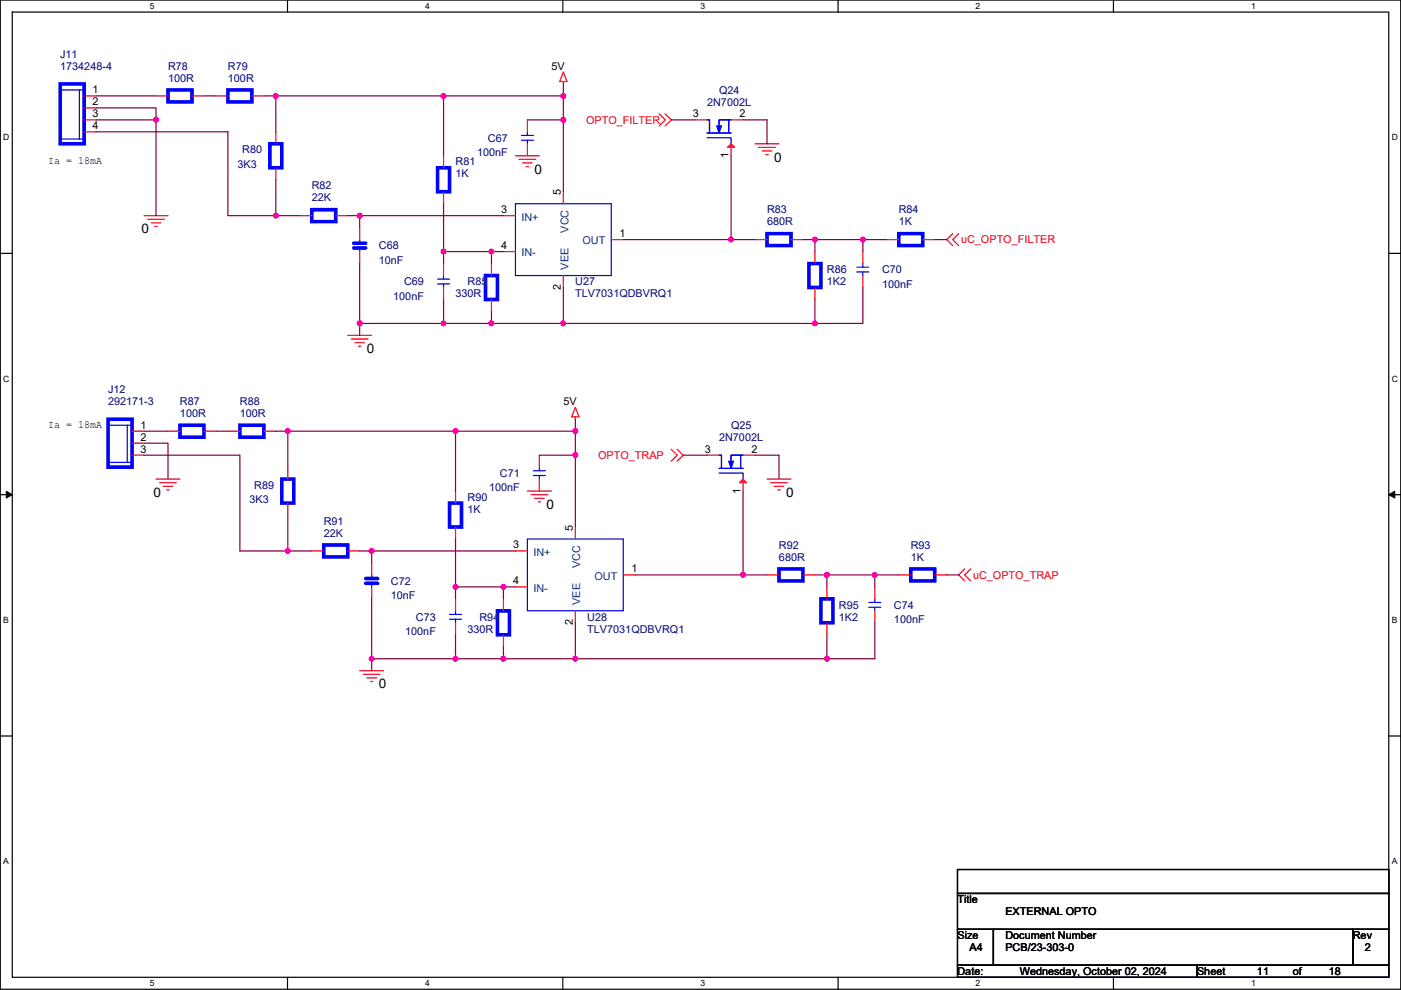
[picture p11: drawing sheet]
<svg xmlns="http://www.w3.org/2000/svg" width="297mm" height="210mm" viewBox="0 0 297 210" stroke-linecap="round" stroke-linejoin="round" font-family="sans-serif">
<path d="M.1 0h296.9v209.8h-296.9zM2.6 2.6h291.8v204.7h-291.8z" fill="none" stroke="#000" stroke-width=".25"/>
<g fill="#fff">
<path d="M31.8 .3h1v2h-1z"/>
<path d="M31.8 207.5h1v2.1h-1z"/>
</g>
<path d="M61 0v2.6M61 207.3v2.5" fill="none" stroke="#000" stroke-width=".25"/>
<g fill="#fff">
<path d="M90.1 .3h1v2h-1z"/>
<path d="M90.1 207.5h1v2.1h-1z"/>
</g>
<path d="M119.3 0v2.6M119.3 207.3v2.5" fill="none" stroke="#000" stroke-width=".25"/>
<g fill="#fff">
<path d="M148.5 .3h1v2h-1z"/>
<path d="M148.5 207.5h1v2.1h-1z"/>
</g>
<path d="M177.7 0v2.6M177.7 207.3v2.5" fill="none" stroke="#000" stroke-width=".25"/>
<g fill="#fff">
<path d="M206.9 .3h1v2h-1z"/>
<path d="M206.9 207.5h1v2.1h-1z"/>
</g>
<path d="M236.1 0v2.6M236.1 207.3v2.5" fill="none" stroke="#000" stroke-width=".25"/>
<g fill="#fff">
<path d="M265.2 .3h1v2h-1z"/>
<path d="M265.2 207.5h1v2.1h-1z"/>
<path d="M.7 28.2h1.3v2h-1.3z"/>
<path d="M295.1 28.2h1.3v2h-1.3z"/>
<path d="M.7 79.3h1.3v2.1h-1.3z"/>
<path d="M295.1 79.3h1.3v2.1h-1.3z"/>
</g>
<path d="M.1 53.7h2.5M294.4 53.7h2.6" fill="none" stroke="#000" stroke-width=".25"/>
<g fill="#fff">
<path d="M.7 130.5h1.2v2h-1.2z"/>
<path d="M295.1 130.5h1.2v2h-1.2z"/>
</g>
<path d="M.1 104.9h2.5M294.4 104.9h2.6" fill="none" stroke="#000" stroke-width=".25"/>
<path d="M1.3 104.2l1.3 .7-1.3 .7zM294.4 104.9l1.3-.7v1.4z" fill="#000" stroke="#000" stroke-width=".21"/>
<g fill="#fff">
<path d="M.7 181.7h1.2v2h-1.2z"/>
<path d="M295.1 181.7h1.2v2h-1.2z"/>
</g>
<path d="M.1 156.1h2.5M294.4 156.1h2.6M203 184.4h91.4v5.1h-91.4zM203 189.5h91.4v7.6h-91.4zM203 197.1h7.6v7.6h-7.6zM210.6 197.1h76.2v7.6h-76.2zM286.8 197.1h7.6v7.6h-7.6zM203 204.7h50.8v2.6h-50.8zM253.8 204.7h40.6v2.6h-40.6z" fill="none" stroke="#000" stroke-width=".25"/>
<g fill="none" stroke="#f00" stroke-width=".25">
<path d="M119.4 15.3l.8 2h-1.5zM119.4 17.3v.5M17.8 20.3h2.6M17.8 22.9h2.6M17.8 25.4h2.6M17.8 28h2.6M33.1 20.3h2.5M40.7 20.3h2.5M45.8 20.3h2.5M53.4 20.3h2.5M58.5 35.6v2.5M58.5 28v2.5"/>
<path d="M94 33v2.6M109.3 33h5.1M110 33.8h3.6M110.8 34.6h2M111.6 35.3h.5M111.8 25.4v2.6M111.8 30.5v2.5M139.8 24.2l1.2 1.2-1.2 1.3M141 24.2l1.3 1.2-1.3 1.3M147.4 25.4h2.5M155 30.5v2.5M155 25.4h2.5"/>
<path d="M160.1 30.5h5.1M160.8 31.3h3.6M161.6 32h2M162.4 32.8h.5M30.5 45.7h5.1M31.3 46.5h3.6M32.1 47.3h2M32.8 48h.5M63.6 45.7h2.5M71.2 45.7h2.5M76.3 53.4v2.5M76.3 48.3v2.5"/>
<path d="M94 40.7v2.5M94 55.9v2.5M104.2 55.9v2.5M106.7 45.7h2.6M106.7 53.4h2.6M119.4 58.4v2.6M119.4 40.7v2.5M129.6 50.8h2.5M160.1 50.8h2.5M167.7 50.8h2.5M172.8 53.4v2.5M182.9 53.4v2.5"/>
<path d="M182.9 58.4v2.6M188 50.8h2.6M195.6 50.8h2.6M202 49.6l-1.3 1.2 1.3 1.3M203.3 49.6l-1.3 1.2 1.3 1.3M73.7 71.1h5.1M74.5 71.9h3.5M75.2 72.7h2.1M76 73.4h.5M94 61v2.5M104.2 63.5v2.6M172.8 61v2.5"/>
<path d="M28 91.5h2.5M28 94h2.5M28 96.5h2.5M35.6 91.5h2.6M43.2 91.5h2.6M48.3 91.5h2.6M55.9 91.5h2.6M61 99.1v2.5M114.4 96.5v2.6M122 86.4l.7 2h-1.5zM122 88.4v.5M142.3 95.3l1.3 1.2-1.3 1.3"/>
<path d="M143.6 95.3l1.2 1.2-1.2 1.3M149.9 96.5h2.6M157.5 96.5h2.6M33.1 101.6h5.1M33.8 102.4h3.6M34.6 103.1h2M35.4 103.9h.5M61 106.7v2.5M66.1 116.9h2.5M73.7 116.9h2.6M78.8 119.4v2.5M96.6 111.8v2.5"/>
<path d="M96.6 104.2v2.5M109.3 116.9h2.5M111.8 104.2h5.1M112.6 104.9h3.5M113.3 105.7h2.1M114.1 106.4h.5M114.4 101.6v2.6M122 111.8v2.5M157.5 101.6v2.6M162.6 101.6h5.1M163.4 102.4h3.5M164.1 103.1h2.1"/>
<path d="M164.9 103.9h.5M78.8 124.5v2.5M96.6 127v2.6M96.6 132.1v2.5M106.7 134.6v2.6M106.7 127v2.6M109.3 124.5h2.5M122 129.6v2.5M132.1 121.9h2.6M162.6 121.9h2.6M170.2 121.9h2.6M175.3 124.5v2.5"/>
<path d="M175.3 132.1v2.5M185.5 124.5v2.5M185.5 129.6v2.5M190.6 121.9h2.5M198.2 121.9h2.5M204.5 120.7l-1.2 1.2 1.2 1.3M205.8 120.7l-1.3 1.2 1.3 1.3M76.3 142.3h5M77 143h3.6M77.8 143.8h2M78.5 144.5h.6"/>
</g>
<g fill="none" stroke="#00f" stroke-width=".76">
<path d="M12.8 17.8h5v12.7h-5zM35.6 19.1h5.1v2.5h-5.1zM48.3 19.1h5.1v2.5h-5.1zM57.2 30.5h2.6v5.1h-2.6zM92.8 35.6h2.5v5.1h-2.5zM66.1 44.5h5.1v2.5h-5.1zM75 52.6h2.5M75 51.6h2.5M102.9 58.4h2.6v5.1h-2.6zM162.6 49.6h5.1v2.5h-5.1zM171.5 55.9h2.5v5.1h-2.5zM190.6 49.6h5v2.5h-5z"/>
<path d="M22.9 88.9h5.1v10.2h-5.1zM38.2 90.2h5v2.5h-5zM50.9 90.2h5v2.5h-5zM59.8 101.6h2.5v5.1h-2.5zM68.6 115.6h5.1v2.5h-5.1zM95.3 106.7h2.6v5.1h-2.6zM77.5 123.7h2.6M77.5 122.7h2.6M105.5 129.6h2.5v5h-2.5zM165.2 120.7h5v2.5h-5zM174 127h2.6v5.1h-2.6zM193.1 120.7h5.1v2.5h-5.1z"/>
</g>
<g fill="none" stroke="#00f" stroke-width=".25">
<path d="M12.8 19.1h5M16.8 19.1v10.4M12.8 29.5h5M110.6 28.7h2.5M110.6 29.7h2.5M111.8 29.7v.8M111.8 28v.7M149.9 28.2h5.1M149.9 29.2h5.1v1.3M150.4 28v-2.6h-.5h.5v2.8M152.5 26.4v-1h2.5h-2.5v1.5M154.5 25.7v2.3"/>
<path d="M154.5 25.4v2.8M76.3 50.8v.8M76.3 52.6v.8M92.8 59.2h2.5M94 58.4v.8M109.3 43.2h20.3v15.2h-20.3zM181.7 56.7h2.5M181.7 57.7h2.5M182.9 57.7v.7M182.9 55.9v.8M92.8 60.2h2.5M94 60.2v.8"/>
<path d="M22.9 90.2h5.1M22.9 98.1h5.1M27 90.2v7.9M113.1 99.8h2.5M114.4 99.1v.7M152.5 99.3h5M153 99.1v-2.6h-.5h.5v2.8M155 97.6v-1.1h2.5h-2.5v1.6M157 96.8v2.3M157 96.5v2.8M111.8 114.3h20.3v15.3h-20.3zM113.1 100.9h2.5"/>
<path d="M114.4 100.9v.7M152.5 100.4h5v1.2M78.8 121.9v.8M78.8 123.7v.8M95.3 130.3h2.6M95.3 131.3h2.6M96.6 131.3v.8M96.6 129.6v.7M184.2 127.8h2.6M184.2 128.8h2.6M185.5 128.8v.8M185.5 127v.8"/>
</g>
<g fill="#00f" stroke="#00f" stroke-width=".25">
<path d="M152 26.7h1l-.5 1.5z" fill-rule="evenodd"/>
<path d="M154.5 97.8h1l-.5 1.5z" fill-rule="evenodd"/>
</g>
<g fill="#f00" stroke="#f00" stroke-width=".25">
<path d="M154.2 31.3l.8-.8 .8 .8z"/>
<path d="M156.8 102.4l.7-.8 .8 .8z"/>
</g>
<g fill="none" stroke="#800040" stroke-width=".25">
<path d="M119.4 17.8v2.5M20.4 25.4h12.7v20.3M20.4 20.3h12.7M20.4 22.9h12.7v2.5M20.4 28h27.9v17.7h15.3M43.2 20.3h2.6M55.9 20.3h2.6M58.5 20.3v7.7M58.5 38.1v7.6M58.5 20.3h35.5M94 20.3h25.4M94 20.3v12.7"/>
<path d="M119.4 20.3v5.1h-7.6M119.4 25.4v15.3M142.3 25.4h5.1M155 33v17.8M157.5 25.4h5.1v5.1M73.7 45.7h2.6M76.3 45.7v2.6M76.3 55.9v12.7M76.3 45.7h30.4M94 43.2v10.2M94 53.4v2.5M94 53.4h12.7"/>
<path d="M104.2 53.4v2.5M132.1 50.8h22.9M155 50.8h5.1M170.2 50.8h2.6M172.8 50.8v2.6M172.8 50.8h10.1M188 50.8h-5.1v2.6M198.2 50.8h2.5M76.3 68.6h17.7M76.3 68.6v2.5M94 63.5v5.1M94 68.6h25.4"/>
<path d="M104.2 66.1v2.5M119.4 68.6h53.4M119.4 61v7.6M172.8 63.5v5.1M182.9 61v7.6h-10.1M30.5 94h5.1v7.6M30.5 96.5h20.4v20.4h10.1M30.5 91.5h5.1M45.8 91.5h2.5M58.5 91.5h38.1M61 91.5v7.6M96.6 91.5h25.4"/>
<path d="M96.6 91.5v12.7M122 88.9v2.6M122 91.5v5h-7.6M122 96.5v15.3M144.8 96.5h5.1M160.1 96.5h5.1v5.1M61 109.2v7.7M61 116.9h5.1M76.3 116.9h2.5M78.8 116.9h30.5M78.8 116.9v2.5M96.6 114.3v10.2"/>
<path d="M157.5 104.2v17.7M78.8 139.7h17.8M78.8 139.7v2.6M78.8 127v12.7M96.6 134.6v5.1M96.6 139.7h10.1M106.7 124.5v2.5M106.7 137.2v2.5M106.7 139.7h15.3M109.3 124.5h-12.7v2.5M122 132.1v7.6M122 139.7h53.3"/>
<path d="M134.7 121.9h22.8M157.5 121.9h5.1M172.8 121.9h2.5M175.3 121.9h10.2M175.3 121.9v2.6M175.3 134.6v5.1M185.5 132.1v7.6h-10.2M190.6 121.9h-5.1v2.6M200.7 121.9h2.6"/>
</g>
<g fill="#f0f" stroke="#f0f" stroke-width=".25">
<circle cx="58.5" cy="20.3" r=".5"/>
<circle cx="94" cy="20.3" r=".5"/>
<circle cx="119.4" cy="20.3" r=".5"/>
<circle cx="119.4" cy="25.4" r=".5"/>
<circle cx="58.5" cy="45.7" r=".5"/>
<circle cx="76.2" cy="45.7" r=".5"/>
<circle cx="155" cy="50.8" r=".5"/>
<circle cx="172.8" cy="50.8" r=".5"/>
<circle cx="94" cy="53.3" r=".5"/>
<circle cx="104.2" cy="53.3" r=".5"/>
<circle cx="76.2" cy="68.6" r=".5"/>
<circle cx="94" cy="68.6" r=".5"/>
<circle cx="104.2" cy="68.6" r=".5"/>
<circle cx="122" cy="91.4" r=".5"/>
<circle cx="122" cy="96.5" r=".5"/>
<circle cx="96.6" cy="124.5" r=".5"/>
<circle cx="78.8" cy="116.8" r=".5"/>
<circle cx="157.5" cy="121.9" r=".5"/>
<circle cx="106.7" cy="124.5" r=".5"/>
<circle cx="78.8" cy="139.7" r=".5"/>
<circle cx="96.6" cy="139.7" r=".5"/>
<circle cx="106.7" cy="139.7" r=".5"/>
<circle cx="119.4" cy="68.6" r=".5"/>
<circle cx="172.8" cy="68.6" r=".5"/>
<circle cx="182.9" cy="50.8" r=".5"/>
<circle cx="175.3" cy="121.9" r=".5"/>
<circle cx="185.5" cy="121.9" r=".5"/>
<circle cx="122" cy="139.7" r=".5"/>
<circle cx="175.3" cy="139.7" r=".5"/>
<circle cx="61" cy="91.4" r=".5"/>
<circle cx="96.6" cy="91.4" r=".5"/>
<circle cx="61" cy="116.8" r=".5"/>
<circle cx="33.1" cy="25.4" r=".5"/>
</g>
<g font-size="2.8">
<text x="164.1" y="34.3">0</text>
<text x="113.3" y="36.8">0</text>
<text x="30" y="49.5">0</text>
<text x="77.8" y="74.9">0</text>
<text x="32.6" y="105.4">0</text>
<text x="115.9" y="107.9">0</text>
<text x="166.7" y="105.4">0</text>
<text x="80.3" y="146">0</text>
</g>
<g font-size="2.3" fill="#000080">
<text x="12.8" y="12.2">J11</text>
<text x="12.8" y="14.8">1734248-4</text>
<text x="35.6" y="14.8">R78</text>
<text x="35.6" y="17.3">100R</text>
<text x="48.3" y="14.8">R79</text>
<text x="48.3" y="17.3">100R</text>
<text x="149.9" y="22.4">2N7002L</text>
<text x="152.5" y="19.9">Q24</text>
<text x="50.4" y="35.6">3K3</text>
<text x="51.4" y="32.6">R80</text>
<text x="96.6" y="35.1">R81</text>
<text x="101.2" y="33.1">100nF</text>
<text x="103.4" y="30">C67</text>
<text x="66.1" y="40.2">R82</text>
<text x="96.6" y="37.6">1K</text>
<text x="66.1" y="42.7">22K</text>
<text x="162.6" y="45.3">R83</text>
<text x="162.6" y="47.8">680R</text>
<text x="190.6" y="45.3">R84</text>
<text x="190.6" y="47.8">1K</text>
<text x="80.3" y="52.9">C68</text>
<text x="80.3" y="55.9">10nF</text>
<text x="175.3" y="58">R86</text>
<text x="187" y="58">C70</text>
<text x="83.4" y="63.5">100nF</text>
<text x="85.7" y="60.5">C69</text>
<text x="96.6" y="63">330R</text>
<text x="99.1" y="60.5">R85</text>
<text x="122" y="60.5">U27</text>
<text x="122" y="63">TLV7031QDBVRQ1</text>
<text x="175.3" y="60.5">1K2</text>
<text x="187" y="61">100nF</text>
<text x="22.9" y="83.4">J12</text>
<text x="22.9" y="85.9">292171-3</text>
<text x="38.2" y="85.9">R87</text>
<text x="38.2" y="88.4">100R</text>
<text x="50.9" y="85.9">R88</text>
<text x="50.9" y="88.4">100R</text>
<text x="152.5" y="93.5">2N7002L</text>
<text x="155" y="91">Q25</text>
<text x="106" y="101.1">C71</text>
<text x="52.9" y="106.7">3K3</text>
<text x="53.9" y="103.7">R89</text>
<text x="99.1" y="106.2">R90</text>
<text x="103.7" y="104.2">100nF</text>
<text x="68.6" y="111.3">R91</text>
<text x="68.6" y="113.8">22K</text>
<text x="99.1" y="108.8">1K</text>
<text x="165.2" y="116.4">R92</text>
<text x="165.2" y="118.9">680R</text>
<text x="193.1" y="116.4">R93</text>
<text x="193.1" y="118.9">1K</text>
<text x="82.9" y="124">C72</text>
<text x="82.9" y="127">10nF</text>
<text x="88.2" y="131.6">C73</text>
<text x="101.7" y="131.6">R94</text>
<text x="124.5" y="131.6">U28</text>
<text x="177.9" y="129.1">R95</text>
<text x="177.9" y="131.6">1K2</text>
<text x="189.5" y="129.1">C74</text>
<text x="85.9" y="134.7">100nF</text>
<text x="99.1" y="134.2">330R</text>
<text x="124.5" y="134.2">TLV7031QDBVRQ1</text>
<text x="189.5" y="132.1">100nF</text>
</g>
<g font-size="2.3">
<text x="116.9" y="14.8">5V</text>
<text x="19.6" y="19.8">1</text>
<text x="19.6" y="22.4">2</text>
<text x="19.6" y="24.9">3</text>
<text x="19.6" y="27.4">4</text>
<text x="146.9" y="24.9">3</text>
<text x="156.8" y="24.9">2</text>
<text x="10.2" y="34.9">Ia = 18mA</text>
<text x="154.5" y="33.6" transform="rotate(-90 154.5 33.6)">1</text>
<text x="118.9" y="41.4" transform="rotate(-90 118.9 41.4)">5</text>
<text x="106.2" y="45.2">3</text>
<text x="106.2" y="52.8">4</text>
<text x="131.4" y="50.3">1</text>
<text x="118.9" y="61.5" transform="rotate(-90 118.9 61.5)">2</text>
<text x="119.4" y="85.9">5V</text>
<text x="10.2" y="90.7">Ia = 18mA</text>
<text x="29.8" y="90.9">1</text>
<text x="29.8" y="93.5">2</text>
<text x="29.8" y="96">3</text>
<text x="149.4" y="96">3</text>
<text x="159.3" y="96">2</text>
<text x="157" y="104.7" transform="rotate(-90 157 104.7)">1</text>
<text x="121.5" y="112.5" transform="rotate(-90 121.5 112.5)">5</text>
<text x="108.8" y="116.3">3</text>
<text x="108.8" y="124">4</text>
<text x="133.9" y="121.4">1</text>
<text x="121.5" y="132.6" transform="rotate(-90 121.5 132.6)">2</text>
<text x="203" y="191.6">Title</text>
<text x="213.2" y="194.1">EXTERNAL OPTO</text>
<text x="203" y="199.2">Size</text>
<text x="205.5" y="201.7">A4</text>
<text x="213.2" y="199.2">Document Number</text>
<text x="213.2" y="201.7">PCB/23-303-0</text>
<text x="286.8" y="199.2">Rev</text>
<text x="289.4" y="201.7">2</text>
<text x="203" y="206.8">Date:</text>
<text x="216.2" y="206.8">Wednesday, October 02, 2024</text>
<text x="253.8" y="206.8">Sheet</text>
<text x="266.5" y="206.8">11</text>
<text x="274.1" y="206.8">of</text>
<text x="281.7" y="206.8">18</text>
</g>
<g font-size="2.3" fill="#f00">
<text x="124.3" y="26.2">OPTO_FILTER</text>
<text x="203.8" y="51.6">uC_OPTO_FILTER</text>
<text x="126.8" y="97.3">OPTO_TRAP</text>
<text x="206.3" y="122.7">uC_OPTO_TRAP</text>
</g>
<g font-size="2.3" fill="#004080">
<text x="110.6" y="46.8">IN+</text>
<text x="120.5" y="49.4" transform="rotate(-90 120.5 49.4)">VCC</text>
<text x="123.5" y="51.9">OUT</text>
<text x="110.6" y="54.4">IN-</text>
<text x="120.5" y="57.2" transform="rotate(-90 120.5 57.2)">VEE</text>
<text x="113.1" y="117.9">IN+</text>
<text x="113.1" y="125.5">IN-</text>
<text x="123" y="120.5" transform="rotate(-90 123 120.5)">VCC</text>
<text x="126" y="123">OUT</text>
<text x="123" y="128.3" transform="rotate(-90 123 128.3)">VEE</text>
</g>
<g font-size="1.8">
<text x="31.8" y="1.9">5</text>
<text x="90.1" y="1.9">4</text>
<text x="148.5" y="1.9">3</text>
<text x="206.9" y="1.9">2</text>
<text x="265.2" y="1.9">1</text>
<text x=".7" y="29.8">D</text>
<text x="295.1" y="29.8">D</text>
<text x=".7" y="81">C</text>
<text x="295.1" y="81">C</text>
<text x=".7" y="132.1">B</text>
<text x="295.1" y="132.1">B</text>
<text x=".7" y="183.3">A</text>
<text x="295.1" y="183.3">A</text>
<text x="31.8" y="209.2">5</text>
<text x="90.1" y="209.2">4</text>
<text x="148.5" y="209.2">3</text>
<text x="206.9" y="209.2">2</text>
<text x="265.2" y="209.2">1</text>
</g>
</svg>
